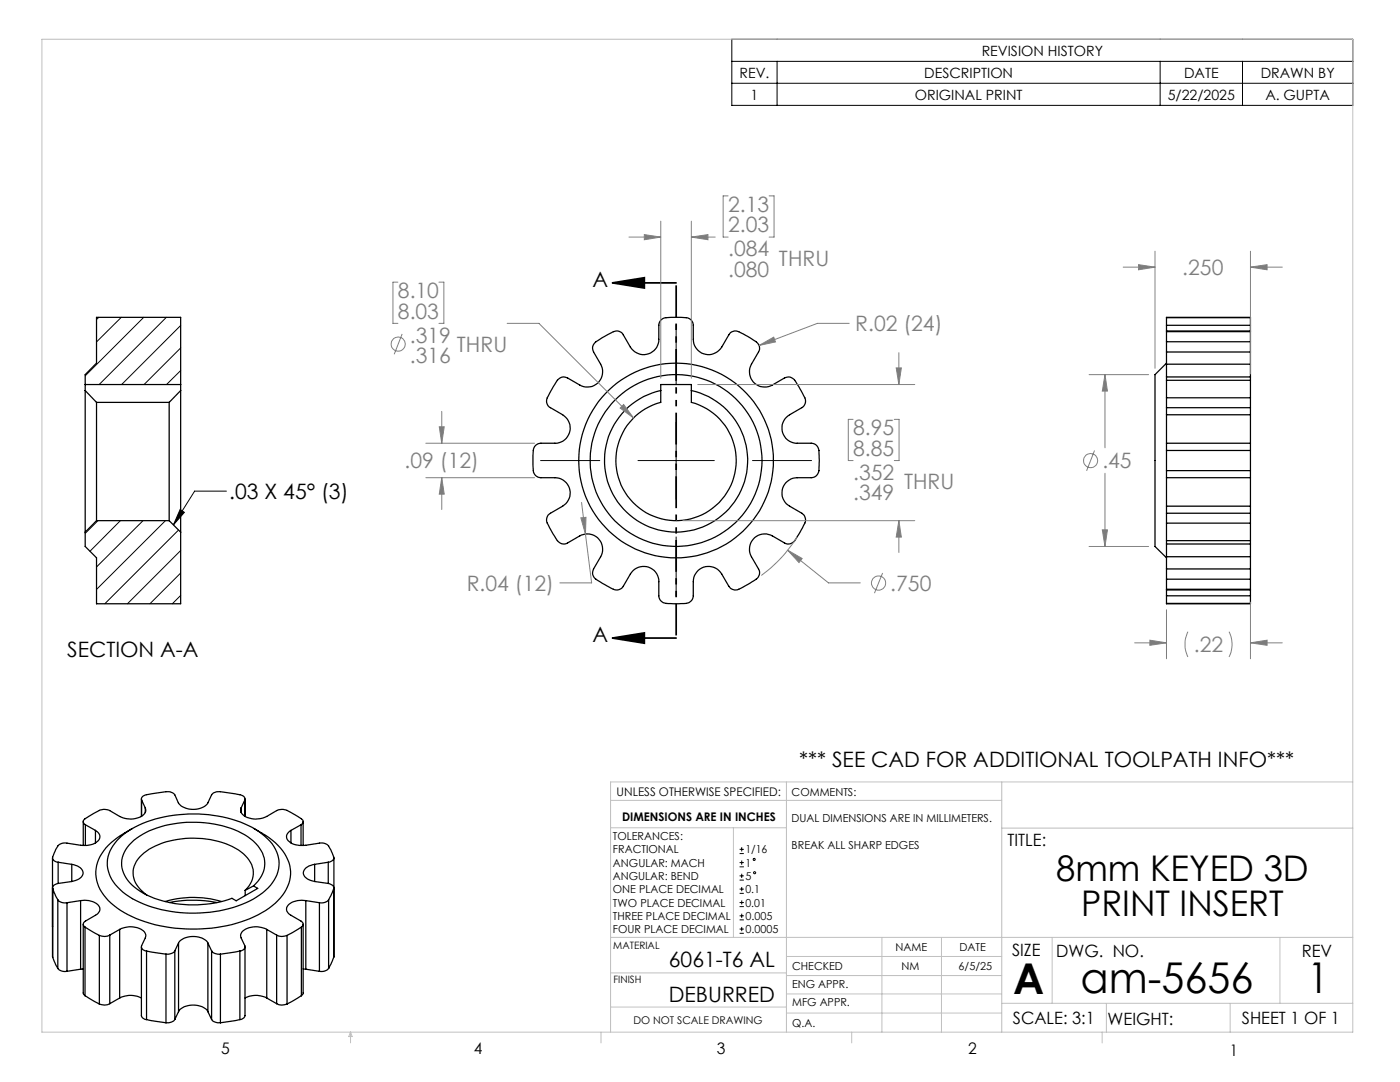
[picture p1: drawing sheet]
<svg xmlns="http://www.w3.org/2000/svg" width="279mm" height="216mm" viewBox="0 0 279 216" stroke-linecap="round" stroke-linejoin="round" font-family="sans-serif">
<g fill="none" stroke="#000" stroke-width=".25">
<path d="M17 77.9v28.3M17 76.7h19.1M17 77.9v-3.1l2.3-2.3v-9.2h16.8v14.6M17 77.9l2.3 2.4M36.1 77.9v28.3M36.1 77.9l-2.3 2.4M111.2 75.9a1.52 1.52 0 0 1 2.1-.5l2.8 1.6a3.1 3.1 0 0 0 3.4-.8 3.1 3.1 0 0 0 .4-3.5l-1.5-2.7a1.61 1.61 0 0 1 .9-2.1l.9-.5a8.2 8.2 0 0 1 3.1-1.4l.9 .6 1.6 2.7a3 3 0 0 0 3.4 1.4 3 3 0 0 0 2.3-3v-3.1a1.64 1.64 0 0 1 1.9-1.2l1-.1a7.6 7.6 0 0 1 3.3 .4l.4 .4 .2 .5 .1 3.1a3 3 0 0 0 2.2 3 3 3 0 0 0 3.4-1.4l1.6-2.7a1.59 1.59 0 0 1 2.3-.2l.9 .5a7.7 7.7 0 0 1 2.6 2l.2 .5-.1 .6-1.5 2.7a3 3 0 0 0 .5 3.6 3 3 0 0 0 3.6 .5l2.7-1.5a1.84 1.84 0 0 1 2.3 1.4l1.5 2.7a1.54 1.54 0 0 1-.6 2l-2.8 1.6a3 3 0 0 0-1 3.4 3 3 0 0 0 2.9 2l3.1 .1a1.66 1.66 0 0 1 1.2 1.9l.1 1a7.6 7.6 0 0 1-.4 3.3l-.4 .4-.5 .2h-3.1a3 3 0 0 0-3 2.3 3 3 0 0 0 1.5 3.4l2.6 1.6a1.59 1.59 0 0 1 .2 2.2l-.5 .9a6.7 6.7 0 0 1-2 2.7l-.5 .1h-.6l-2.7-1.6a3 3 0 0 0-3.6 .5 3 3 0 0 0-.5 3.7l1.5 2.7a1.91 1.91 0 0 1-1.4 2.3l-1.8 1a1.92 1.92 0 0 1-2.7 .1l-1.6-2.7a3 3 0 0 0-3.4-1.4 3 3 0 0 0-2.2 3l-.1 3.1a1.9 1.9 0 0 1-2.4 1.2h-2a1.86 1.86 0 0 1-2.4-1.5v-3.3a3.1 3.1 0 0 0-2.5-2.5 3.1 3.1 0 0 0-3.2 1.4l-1.6 2.7a1.85 1.85 0 0 1-2.7-.1l-1.7-1a1.84 1.84 0 0 1-1.3-2.6l1.6-2.8a3.1 3.1 0 0 0-.9-3.4 3.1 3.1 0 0 0-3.5-.4l-2.7 1.6a1.91 1.91 0 0 1-2.3-1.5l-1.5-2.6a1.54 1.54 0 0 1 .7-2l2.7-1.6a3 3 0 0 0 1-3.4 3 3 0 0 0-2.9-2.1h-3a1.64 1.64 0 0 1-1.3-1.9v-1a7.6 7.6 0 0 1 .3-3.3l.4-.4 .6-.2 3-.1a3 3 0 0 0 3-2.2 3 3 0 0 0-1.4-3.4l-2.7-1.6a1.63 1.63 0 0 1-.1-2.3zM131.9 77.9a14.3 14.3 0 0 0-8.8 22 14.3 14.3 0 0 0 23.7 0 14.3 14.3 0 0 0-8.8-22M131.9 76.7h6.1v3.6a12 12 0 0 1 6.8 18.5 12 12 0 0 1-19.7 0 12 12 0 0 1 6.8-18.5zM232.8 79.4v2M232.8 75.9v3.5M232.8 75.2v.7"/>
<path d="M232.8 72.5l-2.3 2.3v34.2l2.3 2.3M232.8 72.7v2.5M232.8 68.2v2M232.8 66.2v2M232.8 66v.2M232.8 63.4v1.5M232.8 63.4h16.8M232.8 75.2h16.8M232.8 66h16.8M232.8 79.4h16.8M232.8 75.9h16.8M232.8 64.9v1.1"/>
<path d="M232.8 70.2v2.5M232.8 72.7h16.8M232.8 68.2h16.8M232.8 70.2h16.8M232.8 66.2h16.8M232.8 64.9h16.8M249.6 79.4v2M249.6 75.9v3.5M249.6 75.2v.7M249.6 72.7v2.5M249.6 68.2v2M249.6 66.2v2"/>
<path d="M249.6 66v.2M249.6 63.4v1.5M249.6 64.9v1.1M249.6 70.2v2.5M19.3 80.3v23.6M19.3 80.3h14.5M33.8 80.3v23.6M232.8 89.9v4M232.8 88.4v1.5M232.8 93.9v1.4M232.8 95.3v5.7M232.8 82.8v5.6"/>
<path d="M232.8 95.3h16.8M232.8 88.4h16.8M232.8 89.9h16.8M232.8 93.9h16.8M232.8 81.4h16.8M232.8 81.4v1.4M232.8 82.8h16.8M249.6 89.9v4M249.6 88.4v1.5M249.6 93.9v1.4M249.6 95.3v5.7M249.6 82.8v5.6"/>
<path d="M249.6 81.4v1.4M17 106.2v2.8l2.3 2.3v9.2h16.8v-14.3M19.3 103.9l-2.3 2.3M19.3 103.9h14.5M33.8 103.9l2.3 2.3M232.8 102.4v2M232.8 104.4v3.5M232.8 107.9v.6M232.8 108.5v2.6M232.8 113.5v2.1M232.8 115.6v2M232.8 117.6v.1"/>
<path d="M232.8 118.9v1.5M232.8 108.5h16.8M232.8 117.7h16.8M232.8 102.4h16.8M232.8 104.4h16.8M232.8 107.9h16.8M232.8 101h16.8M232.8 101v1.4M232.8 111.1v2.4M232.8 117.7v1.2M232.8 111.1h16.8M232.8 113.5h16.8"/>
<path d="M232.8 115.6h16.8M232.8 117.6h16.8M232.8 118.9h16.8M249.6 102.4v2M249.6 104.4v3.5M249.6 107.9v.6M249.6 108.5v2.6M249.6 113.5v2.1M249.6 115.6v2M249.6 117.6v.1M249.6 118.9v1.5M249.6 101v1.4"/>
<path d="M249.6 111.1v2.4M249.6 117.7v1.2M232.8 120.4h16.8M28.2 159.4v3.5M48.9 159.6a.93 .93 0 0 0-1-1l-1.9-.3a5.6 5.6 0 0 0-3.3-.1l-.5 .4-.7 1.6a4 4 0 0 1-5.9 0l-.7-1.6a2.09 2.09 0 0 0-2.3-.6l-1.4 .3a4.1 4.1 0 0 0-2.9 .8v.5l.7 1.6M48.9 159.6l-.8 1.6M48.9 159.6v3.3M48.9 159.4v3.5M10.5 171.2v19.8M10.5 177.3l1 2.3M10.5 177.3v13.7M11.5 179.6a1.92 1.92 0 0 0 1.9 .5"/>
<path d="M11.5 179.6v13.7M11.6 176.3a1.01 1.01 0 0 0-1.1 1M11.6 172l2.7 .5M11.6 172v4.3M14.3 172.5a2.54 2.54 0 0 1 2.3 1.6 2.23 2.23 0 0 1-2.3 1.8M14.3 175.9l-2.7 .4M14.3 172.5v3.4M16.1 179.7a3.5 3.5 0 0 1 3.8 1.4v.7l-.4 .5-2.5 1.5a.66 .66 0 0 0-.4 .6 .66 .66 0 0 0 .4 .6M16.1 179.7l-2.7 .4M16.1 179.7v13.7M16.6 163.9v4.8M17 164.6l2.1 1.1"/>
<path d="M17 164.6v4.1M19.1 165.7a1.31 1.31 0 0 1 .8 1.2 1.31 1.31 0 0 1-.7 1.2 5 5 0 0 1-3.1 .6l-2.7-.5a1.92 1.92 0 0 0-2.3 1.4 2.95 2.95 0 0 0-.5 1.9l.3 .3 .7 .2M19.1 165.7v2.5M23.4 167.7a19.5 19.5 0 0 1 12.3-5.1 24.9 24.9 0 0 1 16 3.3 7.8 7.8 0 0 1 4 6.9 8.5 8.5 0 0 1-4.5 6.2 26.6 26.6 0 0 1-20.8 2 14.3 14.3 0 0 1-8.1-5.5 6.3 6.3 0 0 1 1.1-7.8zM26.2 168.1a18.3 18.3 0 0 1 13-4 17.4 17.4 0 0 1 11.8 4.2 5.5 5.5 0 0 1-.4 8.5l.8 .5-4.3 2.4-.8-.5a22.7 22.7 0 0 1-17.7-.9 7.3 7.3 0 0 1-4.3-6.2 5.9 5.9 0 0 1 1.9-4zM26.4 165.3a15.2 15.2 0 0 0-6.4 5.6 7.2 7.2 0 0 0 1.6 8.8 22.6 22.6 0 0 0 14.3 5.6 27.9 27.9 0 0 0 17.8-4.1 9 9 0 0 0 4.3-7.3 9.5 9.5 0 0 0-5-7.2l-2.3-1.4M29 161.2a1.66 1.66 0 0 1-1.6 2 4.9 4.9 0 0 1-3.5-.3l-2-1.2a2.66 2.66 0 0 0-2.8 .4l-2.1 1.3a.66 .66 0 0 0-.4 .6 .66 .66 0 0 0 .4 .6M29 161.2v.9M32.9 179.9a19.8 19.8 0 0 1 11.3 0M48.1 161.2a1.66 1.66 0 0 0 1.6 2 4.9 4.9 0 0 0 3.5-.3l2-1.2a2.66 2.66 0 0 1 2.8 .4l2.1 1.3a.66 .66 0 0 1 .4 .6 .66 .66 0 0 1-.4 .6M48.1 161.2v.9M48.9 177.7a4.6 4.6 0 0 0-.3-7.3 16.7 16.7 0 0 0-12.4-3 12.8 12.8 0 0 0-8.7 4.1 4.5 4.5 0 0 0 1 6.4l.8 .7"/>
<path d="M48.9 177.7v1M50.6 176.8l-1.7 .9M58.1 165.7a1.31 1.31 0 0 0-.9 1.2 1.31 1.31 0 0 0 .8 1.2 5 5 0 0 0 3 .6l2.7-.5a1.92 1.92 0 0 1 2.3 1.4 2.95 2.95 0 0 1 .5 1.9l-.3 .3-.7 .2M58.1 165.7v2.5M60.1 164.6l-2 1.1M60.1 164.6v4.1M60.5 163.9v4.8M61 179.7a3.5 3.5 0 0 0-3.8 1.4l.1 .7 .3 .5 2.5 1.5a.66 .66 0 0 1 .4 .6 .66 .66 0 0 1-.4 .6M61 179.7l2.7 .4M61 179.7v13.7M62.8 172.5a2.54 2.54 0 0 0-2.3 1.6 2.23 2.23 0 0 0 2.3 1.8M62.8 175.9l2.7 .4"/>
<path d="M62.8 172.5v3.4M65.5 176.3a1.01 1.01 0 0 1 1.1 1M65.5 172l-2.7 .5M65.5 172v4.3M65.6 179.6a1.92 1.92 0 0 1-1.9 .5M65.6 179.6v13.7M66.6 177.3l-1 2.3M66.6 177.3v13.7M66.6 171.2v19.8M10.5 191l1 2.3M11.5 193.3a1.92 1.92 0 0 0 1.9 .5M13.4 180.1v13.7"/>
<path d="M16.1 193.4l-2.7 .4M16.6 184.4v13.8l.4 .5M16.6 193.3l-.5 .1M17 185l2.8 1.7M17 198.7l2.8 1.6M17 185v13.7M19.8 186.7v13.6M21.9 186.6a2.31 2.31 0 0 1-2.1 .1M21.9 186.6v13.7M23.9 185.5a4.4 4.4 0 0 1 4.9 .4l.3 .5v.5l-.8 1.8a.9 .9 0 0 0 .9 1.1M23.9 199.1a4.7 4.7 0 0 1 4.3 0M23.9 185.5l-2 1.1"/>
<path d="M23.9 185.5v13.6M23.9 199.1l-2 1.2M28.2 188.9v13.8l.3 .5 .7 .2M29.2 189.8l3.9 .6M29.2 189.8v13.6M33.1 190.4v13.7M33.8 180.1a24.8 24.8 0 0 1 9.5 0M34.9 189.7a1.84 1.84 0 0 1-1.8 .7M34.9 189.7v13.7M35.6 188.2a3.8 3.8 0 0 1 4.4-1.1l1.2 .6 .3 .5M35.6 188.2l-.7 1.5M35.6 188.2v13.7"/>
<path d="M41.5 188.2l.7 1.5M41.5 188.2v13.7M42.2 189.7a1.84 1.84 0 0 0 1.8 .7M42.2 189.7v13.7M44 190.4v13.7M47.9 189.8l-3.9 .6M47.9 189.8v13.6M48.9 188.9v13.8l-.3 .5-.7 .2M48.9 199.1a4.7 4.7 0 0 1 4.3 0M53.2 185.5a4.4 4.4 0 0 0-4.9 .4l-.3 .5v.5l.9 1.8a.9 .9 0 0 1-1 1.1M53.2 185.5l2 1.1M53.2 185.5v13.6"/>
<path d="M53.2 199.1l2 1.2M55.2 186.6a2.31 2.31 0 0 0 2.1 .1M55.2 186.6v13.7M57.3 186.7v13.6M60.1 185l-2.8 1.7M60.1 198.7l-2.8 1.6M60.1 185v13.7M60.5 184.4v13.8l-.4 .5M60.5 193.3l.5 .1M61 193.4l2.7 .4M63.7 180.1v13.7M65.6 193.3a1.92 1.92 0 0 1-1.9 .5"/>
<path d="M66.6 191l-1 2.3M21.9 200.3a2.31 2.31 0 0 1-2.1 0M29.2 203.4l3.9 .7M34.9 203.4a1.84 1.84 0 0 1-1.8 .7M35.6 201.9a3.8 3.8 0 0 1 4.4-1.1l1.2 .6 .3 .5M35.6 201.9l-.7 1.5M41.5 201.9l.7 1.5M42.2 203.4a1.84 1.84 0 0 0 1.8 .7M47.9 203.4l-3.9 .7M55.2 200.3a2.31 2.31 0 0 0 2.1 0"/>
<circle cx="134.9" cy="91.9" r="17.1"/>
<circle cx="134.9" cy="91.9" r="19.4"/>
</g>
<g fill="none" stroke="#000" stroke-width=".2">
<path d="M146 7.8h124v13.2h-124zM146 12.2h124M146 16.6h124M155.1 12.2v8.8M231.5 12.2v8.8M248 12.2v8.8M19.7 63.3l-.4 .4M24.2 63.3l-4.9 4.9M28.7 63.3l-11.7 11.7M33.2 63.3l-13.4 13.4M36.1 64.9l-11.8 11.8M36.1 69.4l-7.3 7.3"/>
<path d="M36.1 73.9l-2.9 2.8M134.9 64.8v11.9M45.2 98h-6.4l-4.2 6.7M107.9 91.9h11.8M127.3 91.9h15.3M134.9 84.3v15.2M150.2 91.9h11.8M19.5 103.9l-2.5 2.5M24 103.9l-6 6.1M28.5 103.9l-9.2 9.2M33 103.9l-13.7 13.7M35.6 105.8l-14.7 14.7"/>
<path d="M35.9 101.7l.9 .5-2.2 2.5zM36.1 109.9l-10.7 10.6M36.1 114.3l-6.2 6.2M36.1 118.8l-1.7 1.7M134.9 107.1v11.8M147.6 170.3h.8M147.6 169.5h.8M147.6 173h.8M147.6 172.1h.8M147.6 175.6h.8M147.6 174.8h.8M147.6 178.3h.8"/>
<path d="M147.6 177.4h.8M148 169.1v.8M148 171.7v.8M148 174.3v.9M148 177v.8M148 179.7v.8M147.6 180.9h.8M147.6 180.1h.8M147.6 183.6h.8M147.6 182.7h.8M147.6 186.2h.8M147.6 185.4h.8"/>
<path d="M148 182.3v.9M148 185v.8"/>
<circle cx="150.5" cy="171.5" r=".21"/>
<circle cx="150.6" cy="174.2" r=".21"/>
</g>
<g fill="none" stroke="#808080" stroke-width=".2">
<path d="M145.3 39.1h-1v8.2h1M153.5 39.1h1v8.2h-1M79.4 56.3h-1v8.2h1M87.6 56.3h1v8.2h-1M125.5 47.3h6.4M128.6 46.8l3.3 .5-3.3 .5zM131.9 44.1v31.4M138 47.3h4.7M138 44.1v31.4M138 47.3l3.3-.5v1zM224.2 53.3h6.3M227.2 52.8l3.3 .5-3.3 .5z"/>
<path d="M230.5 50.1v23.4M249.6 53.3l3.3-.5v1zM249.6 50.1v24.5M249.6 53.3h6.3M80.3 66.6l-1.6 4.1M101.2 64.5h6.4l18.8 18.9M139.2 76.7h43.4M151.5 68.9l2.9-1.6 .4 .9zM169.5 64.5h-6.4l-11.6 4.4M178.9 73.4h1l-.5 3.3zM179.4 70.4v6.3M217.3 74.8h11.9"/>
<path d="M220.5 74.8l.5 3.2h-1zM220.5 74.8v14.6M85 88.4h21.7M85 95.3h21.7M87.7 85.2h1l-.5 3.2zM88.2 95.3l.5 3.3h-1zM88.2 82.1v6.3M88.2 95.3v6.4M123.8 81.4l.7-.7 1.9 2.7zM170.3 83.7h-1v8.2h1M178.5 83.7h.9v8.2h-.9M218.4 89.9l-1.5 4"/>
<path d="M220.5 94.4v14.6M115.9 103.3l1-.1-.1 3.4zM116.1 100.3l.7 6.3M116.8 106.6l1.3 9.7h-6.4M136.3 103.9h46.3M157.2 109.8l8.1 6.5h6.4M157.2 109.8l2.9 1.6-.6 .9zM159 107.2a27.1 27.1 0 0 1-7.1 7.6M176.1 114.3l-1.6 4.1M179.4 103.9v6.3M179.4 103.9l.5 3.3h-1zM217.3 109h11.9"/>
<path d="M220 105.7h1l-.5 3.3zM226.4 128.3h6.4M229.5 127.7l3.3 .6-3.3 .5zM232.8 121.7v9.7M237.1 126a5.9 5.9 0 0 0 0 5.1M245.3 126a5.6 5.6 0 0 1 0 5.1M249.6 128.3l3.3-.6v1.1zM249.6 120.2v11.2M249.6 128.3h6.3"/>
<circle cx="79.5" cy="68.7" r="1.41"/>
<circle cx="217.7" cy="91.9" r="1.41"/>
<circle cx="175.3" cy="116.3" r="1.42"/>
</g>
<path d="M122.2 56.4l6.4-1v2.1zM122.2 56.4h12.7M122.2 127.3l6.4-1v2zM122.2 127.3h12.7" fill="none" stroke="#000" stroke-width=".35"/>
<path d="M134.9 56.4v70.9" fill="none" stroke="#000" stroke-width=".35" stroke-dasharray="6.3 1.3 1.3 1.3 1.3 1.3" stroke-dashoffset="-.5" stroke-linecap="butt"/>
<path d="M134.9 103.9h.1" fill="none" stroke="#808080" stroke-width=".25"/>
<g fill="none" stroke="#c0c0c0" stroke-width=".2">
<path d="M8.4 7.8h261.6v198.2h-261.6zM121.8 159.7h78.1M157 156v49.9M199.9 156v50M270 156h-148.2v49.9M121.8 165.2h35.2M146.4 165.2v21.8M199.9 165.2h70.1M121.8 187h148.2M121.8 194.1h35.2M157 194.7h42.9M157 190.9h42.9"/>
<path d="M157 198.3h42.9M176 187v19M187.9 187v19M210 187v13.2M255.4 187v13.2M70 206v2.1M70 206l.3 .8h-.7zM119.9 206v2.1M121.8 200.9h35.2M157 202.1h42.9M170 206v2.1M199.9 200.2h70.1"/>
<path d="M220 206v2.1M220.8 200.2v5.8M245.5 200.2v5.8"/>
</g>
<g fill="#000">
<path d="M35.9 101.7l.9 .5-2.2 2.5z"/>
<path d="M122.2 56.4l6.4-1v2.1zM122.2 127.3l6.4-1v2z"/>
</g>
<g fill="#808080">
<path d="M157.2 109.8l2.3 2.5 .6-.9zM115.9 103.3l.9 3.3 .1-3.4zM87.7 85.2h1l-.5 3.2zM88.2 95.3l.5 3.3h-1zM124.5 80.7l-.7 .7 2.6 2zM128.6 46.8l3.3 .5-3.3 .5zM138 47.3l3.3-.5v1zM179.4 103.9l.5 3.3h-1zM178.9 73.4h1l-.5 3.3zM151.5 68.9l3.3-.7-.4-.9z"/>
<path d="M229.5 127.7l3.3 .6-3.3 .5zM249.6 128.3l3.3-.6v1.1zM220.5 74.8l.5 3.2h-1zM220 105.7h1l-.5 3.3zM227.2 52.8l3.3 .5-3.3 .5zM249.6 53.3l3.3-.5v1z"/>
</g>
<g font-size="8.5">
<text x="202.2" y="198.3">A</text>
<text x="215.6" y="198.1">am-5656</text>
<text x="260.9" y="198.1">1</text>
</g>
<g font-size="7.1">
<text x="210.8" y="175.8">8mm KEYED 3D</text>
<text x="215.8" y="182.8">PRINT INSERT</text>
</g>
<g font-size="4.2" fill="#808080">
<text x="145.3" y="42.3">2.13</text>
<text x="145.3" y="46.4">2.03</text>
<text x="145.3" y="51.1">.084</text>
<text x="155.5" y="53">THRU</text>
<text x="79.4" y="59.5">8.10</text>
<text x="145.3" y="55.2">.080</text>
<text x="236" y="54.9">.250</text>
<text x="79.4" y="63.6">8.03</text>
<text x="81.8" y="68.3">.319</text>
<text x="91.2" y="70.2">THRU</text>
<text x="170.7" y="66.1">R.02 (24)</text>
<text x="81.8" y="72.5">.316</text>
<text x="170.3" y="86.8">8.95</text>
<text x="80.8" y="93.5">.09 (12)</text>
<text x="170.3" y="91">8.85</text>
<text x="170.3" y="95.7">.352</text>
<text x="220" y="93.4">.45</text>
<text x="170.3" y="99.8">.349</text>
<text x="180.4" y="97.6">THRU</text>
<text x="93.1" y="117.9">R.04 (12)</text>
<text x="177.7" y="117.9">.750</text>
<text x="238.3" y="130.2">.22</text>
</g>
<g font-size="4.2">
<text x="118.3" y="57.2">A</text>
<text x="45.7" y="99.6">.03 X 45° (3)</text>
<text x="13.4" y="131">SECTION A-A</text>
<text x="118.3" y="128.1">A</text>
<text x="159.5" y="153">*** SEE CAD FOR ADDITIONAL TOOLPATH INFO***</text>
<text x="133.5" y="192.9">6061-T6 AL</text>
<text x="133.5" y="199.8">DEBURRED</text>
</g>
<g font-size="3.4">
<text x="201.1" y="168.8">TITLE:</text>
<text x="202" y="190.8">SIZE</text>
<text x="210.8" y="190.9">DWG. NO.</text>
<text x="259.8" y="191">REV</text>
<text x="202.1" y="204.4">SCALE: 3:1</text>
<text x="221" y="204.5">WEIGHT:</text>
<text x="247.8" y="204.4">SHEET 1 OF 1</text>
</g>
<g font-size="3.2">
<text x="44.2" y="210.4">5</text>
<text x="94.6" y="210.3">4</text>
<text x="143.1" y="210.4">3</text>
<text x="193.2" y="210.3">2</text>
<text x="245.4" y="210.6">1</text>
</g>
<g font-size="2.8">
<text x="195.9" y="11.1">REVISION HISTORY</text>
<text x="147.6" y="15.5">REV.</text>
<text x="184.5" y="15.5">DESCRIPTION</text>
<text x="236.3" y="15.5">DATE</text>
<text x="251.6" y="15.5">DRAWN BY</text>
<text x="149.8" y="19.9">1</text>
<text x="182.6" y="19.9">ORIGINAL PRINT</text>
<text x="233.1" y="19.9">5/22/2025</text>
<text x="252.5" y="19.9">A. GUPTA</text>
</g>
<g font-size="2.4">
<text x="123.1" y="158.9">UNLESS OTHERWISE SPECIFIED:</text>
<text x="124.1" y="163.8">DIMENSIONS ARE IN INCHES</text>
</g>
<g font-size="2.2">
<text x="158" y="158.8">COMMENTS:</text>
<text x="122.3" y="167.6">TOLERANCES:</text>
<text x="158" y="164.1">DUAL DIMENSIONS ARE IN MILLIMETERS.</text>
<text x="122.3" y="170.3">FRACTIONAL</text>
<text x="122.3" y="172.9">ANGULAR: MACH</text>
<text x="148.8" y="170.3">1/16</text>
<text x="148.8" y="172.9">1</text>
<text x="158" y="169.4">BREAK ALL SHARP EDGES</text>
<text x="122.3" y="175.6">ANGULAR: BEND</text>
<text x="122.3" y="178.2">ONE PLACE DECIMAL</text>
<text x="148.8" y="175.6">5</text>
<text x="148.8" y="178.2">0.1</text>
<text x="122.3" y="180.9">TWO PLACE DECIMAL</text>
<text x="122.3" y="183.5">THREE PLACE DECIMAL</text>
<text x="148.8" y="180.9">0.01</text>
<text x="148.8" y="183.5">0.005</text>
<text x="122.3" y="186.2">FOUR PLACE DECIMAL</text>
<text x="148.8" y="186.2">0.0005</text>
<text x="178.7" y="189.7">NAME</text>
<text x="191.5" y="189.7">DATE</text>
<text x="158.1" y="197.2">ENG APPR.</text>
<text x="158.1" y="193.5">CHECKED</text>
<text x="179.9" y="193.6">NM</text>
<text x="191.3" y="193.6">6/5/25</text>
<text x="158.1" y="200.8">MFG APPR.</text>
<text x="158.1" y="204.9">Q.A.</text>
</g>
<text font-size="2.1" x="126.4" y="204.3">DO NOT SCALE DRAWING</text>
<g font-size="2">
<text x="122.4" y="189.4">MATERIAL</text>
<text x="122.4" y="196.2">FINISH</text>
</g>
</svg>
